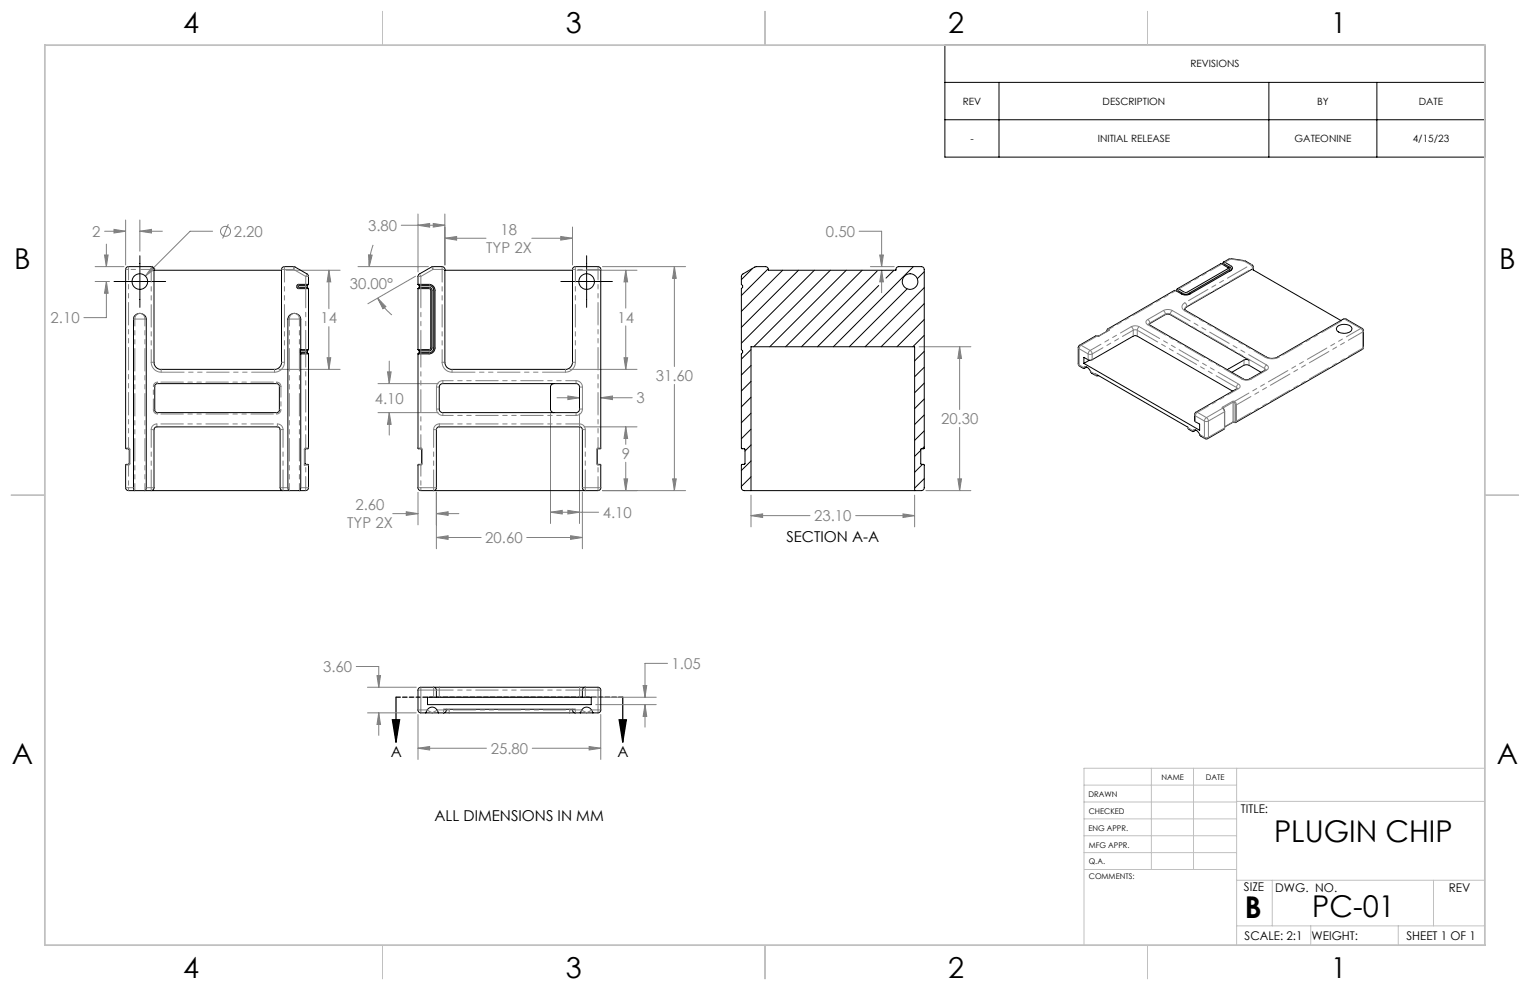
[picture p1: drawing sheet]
<svg xmlns="http://www.w3.org/2000/svg" width="432mm" height="279mm" viewBox="0 0 432 279" stroke-linecap="round" stroke-linejoin="round" font-family="sans-serif">
<g fill="none" stroke="#808080" stroke-width=".28">
<path d="M26.8 75.2h8.2M26.8 79.4h4.1M29.5 72h1l-.5 3.2zM29.5 65.3h6M30 79.4l.5 3.4h-1zM30 79.4v10.2h-6.3M30 68.9v6.3M32.2 64.7l3.3 .6-3.3 .5zM35.5 62.1v12.7M39.5 65.3l3.3-.6v1.1zM39.5 65.3h6.3M39.5 62.1v8.8"/>
<path d="M43 75.2l.7 .7-2.7 2zM60 65.3h-6.3l-12.7 12.6M64.5 63.3l-1.7 4M80.7 76.3h15.3M92.8 76.3l.5 3.3h-1zM92.8 76.3v10.8M101 75.2h19.9M104 71.9l1 .1-.8 3.2zM105.3 69.1l-.7 2.4-.4 3.7M113.2 63.6h12.4M117.3 78l-13.5 7.7M118 63.6l3.2-.5v1z"/>
<path d="M118 60.4v16.4M122.3 63.1l3.3 .5-3.3 .5zM125.6 67.2l3.3-.5v1.1zM125.6 60.4v14.4M125.6 67.2h11.6M150.1 67.2h11.5M158.3 66.7l3.3 .5-3.3 .6zM161.6 64.1v10.7M162.8 76.3h17M170 75.2h23.5M176.6 76.3l.5 3.3h-1zM176.6 76.3v10.7"/>
<path d="M190.3 75.2l.6 3.4h-1.1zM190.3 75.2v28.2M242.5 65.3h6.3v9.9M245.6 75.2h6.8M248.3 72h1l-.5 3.2zM248.8 76.3l.5 3.3h-1zM248.8 76.3v6.3M92.8 92.2v12M106.6 84.1l2.3 2.4-.8 .6zM106.6 84.1l1.8 2.6 2.2 2.2M176.6 92v12.2M259.4 97.9h14.6"/>
<path d="M270.8 97.9l.6 3.3h-1.1zM270.8 97.9v17.7M78.7 104.2h17.3M92.3 101h1l-.5 3.2zM106.7 108.3h17M106.7 116.5h17M109.4 105h1l-.5 3.3zM109.9 116.5l.5 3.3h-1zM109.9 101.9v6.4M109.9 116.5v6.3M155.4 116.7v31M157.2 112.3h6.3"/>
<path d="M160.3 111.8l3.2 .5-3.2 .5zM160.8 104.2h19M163.5 116.7v31M169.5 112.3l3.4-.5v1zM169.5 112.3h8.9M176.1 101h1l-.5 3.2zM190.3 108.5v30M118 138.9v9.2M123.2 138.9v16M164.4 138.9v16M164.8 120.5h15M170 138.5h23.5"/>
<path d="M176.1 135.1h1l-.5 3.4zM176.6 120.5l.5 3.3h-1zM176.6 120.5v4.9M176.6 130.5v8M189.8 135.1h1.1l-.6 3.4zM211.9 139.7v9M258.1 139.7v9M261.3 138.5h12.7M270.3 135.1h1.1l-.6 3.4zM270.8 120.6v17.9M110.8 145h7.2M114.7 144.4l3.3 .6-3.3 .5z"/>
<path d="M123.2 151.7l3.3-.5v1zM123.2 145l3.3-.6v1.1zM123.2 151.7h12.6M123.2 145h6.3M148.7 151.7h15.7M155.4 144.6l3.3-.6v1.1zM155.4 144.6h13.5M160.3 144l3.2 .6-3.2 .5zM161 151.2l3.4 .5-3.4 .5zM211.9 145.5l3.3-.5v1.1zM211.9 145.5h16.7M241.5 145.5h16.6"/>
<path d="M254.8 145l3.3 .5-3.3 .6zM100.5 188.1h6.4v5.9M103.7 194h13.8M106.4 190.7h1l-.5 3.3zM121.9 196.8h63.3M168.1 198.9h17.1M181.5 193.5h1l-.5 3.3zM182 198.9l.5 3.3h-1zM182 198.9v6.3M188.4 187.2h-6.4v9.6M103.7 201.2h13.8M106.9 201.2l.5 3.3h-1z"/>
<path d="M106.9 201.2v6.3M118 211.2l3.2-.5v1zM118 201.6v12.7M118 211.2h19.3M150.2 211.2h19.3M166.3 210.7l3.2 .5-3.2 .5zM169.5 201.6v12.7"/>
<circle cx="63.6" cy="65.3" r="1.41"/>
</g>
<path d="M111.8 196.8v12.7M175.8 196.8v12.7M110.7 203.1h2.1l-1 6.4zM174.7 203.1h2.1l-1 6.4z" fill="none" stroke="#000" stroke-width=".35"/>
<path d="M266.7 12.7h152.4v31.6h-152.4zM266.7 23.2h152.4M266.7 33.8h152.4M281.9 23.2v21.1M358.1 23.2v21.1M388.6 23.2v21.1M32.2 79.4h14.5M39.5 72.2v14.5M158.3 79.4h14.5M165.6 72.2v14.5" fill="none" stroke="#000" stroke-width=".28"/>
<path d="M175.8 196.8h-64" fill="none" stroke="#000" stroke-width=".35" stroke-dasharray="1.3 .6" stroke-dashoffset=".1"/>
<g fill="none" stroke="#c0c0c0" stroke-width=".28">
<path d="M108 3.2v9.5M215.9 3.2v9.5M323.8 3.2v9.5M3.1 139.7h9.6M419.1 139.7h9.5M324.9 216.8v28.6M336.8 216.8v28.6M349 216.8v49.9M419.1 216.8h-113.2v49.9M305.9 231.1h43.1M305.9 226.3h43.1M305.9 221.6h43.1"/>
<path d="M305.9 235.9h43.1M349 226.2h70.1M305.9 240.6h43.1M306 245.4h43M349 248.4h70.1M359.1 248.4v12.9M404.6 248.4v12.9M108 266.7v9.6M215.9 266.7v9.6M323.8 266.7v9.6M349 261.3h70.1M369.9 261.3v5.4"/>
<path d="M394.6 261.3v5.4"/>
</g>
<path d="M12.7 12.7h406.4v254h-406.4z" fill="none" stroke="#c0c0c0" stroke-width=".5"/>
<path d="M174.7 203.1h2.1l-1 6.4zM110.7 203.1h2.1l-1 6.4z" fill="#000"/>
<path d="M182 198.9l.5 3.3h-1zM181.5 193.5h1l-.5 3.3zM106.4 190.7h1l-.5 3.3zM106.9 201.2l.5 3.3h-1zM166.3 210.7l3.2 .5-3.2 .5zM118 211.2l3.2-.5v1zM160.3 111.8l3.2 .5-3.2 .5zM169.5 112.3l3.4-.5v1zM176.6 120.5l.5 3.3h-1zM176.1 135.1h1l-.5 3.4zM122.3 63.1l3.3 .5-3.3 .5zM118 63.6l3.2-.5v1zM158.3 66.7l3.3 .5-3.3 .6zM125.6 67.2l3.3-.5v1.1zM176.6 76.3l.5 3.3h-1zM176.1 101h1l-.5 3.2zM190.3 75.2l.6 3.4h-1.1zM189.8 135.1h1.1l-.6 3.4zM160.3 144l3.2 .6-3.2 .5zM155.4 144.6l3.3-.6v1.1zM161 151.2l3.4 .5-3.4 .5zM123.2 151.7l3.3-.5v1zM104 71.9l1 .1-.8 3.2zM106.6 84.1l2.3 2.4-.8 .6zM109.4 105h1l-.5 3.3zM109.9 116.5l.5 3.3h-1zM123.2 145l3.3-.6v1.1zM114.7 144.4l3.3 .6-3.3 .5zM254.8 145l3.3 .5-3.3 .6zM211.9 145.5l3.3-.5v1.1zM270.8 97.9l.6 3.3h-1.1zM270.3 135.1h1.1l-.6 3.4zM248.8 76.3l.5 3.3h-1zM248.3 72h1l-.5 3.2zM39.5 65.3l3.3-.6v1.1zM32.2 64.7l3.3 .6-3.3 .5zM29.5 72h1l-.5 3.2zM30 79.4l.5 3.4h-1zM92.8 76.3l.5 3.3h-1zM92.3 101h1l-.5 3.2zM43 75.2l-2 2.7 2.7-2z" fill="#808080"/>
<g fill="none" stroke="#000" stroke-width=".28">
<path d="M43.5 76.3h35.9M125.6 76.3h36M209.5 77.5l3.5-2.1 3-.2a.87 .87 0 0 1 .9 1.1h35.9a.85 .85 0 0 1 .8-1.1h6.4a.85 .85 0 0 1 .8 .9v50.4l-.9 .3v4.2l.9 .2v6.5a.85 .85 0 0 1-.8 .8h-50a.85 .85 0 0 1-.8-.8v-6.5l.2-.1h.7l.2-.3v-3.9l-.2-.3-.9-.1v-26.6l.4-.4v-.5l-.4-.3v-17.2l.4-.4v-.5l-.4-.3v-2.4zM212.4 75.7l-3.2 3.2M216.8 75.8l-7.6 7.6M220.9 76.3l-11.7 11.6M225.4 76.3l-16.2 16.1M229.8 76.3l-20.6 20.6M234.4 76.3l-21.7 21.6M238.8 76.3l-21.6 21.6M243.3 76.3l-21.6 21.6M247.5 76.5l-21.3 21.4"/>
<path d="M252.3 76.3l-2.3 2.2M257.8 75.2l-22.6 22.7M260.8 76.7l-1.9 1.9M344.9 74.6l.4-.2 1.8 1a.55 .55 0 0 1 .4 .6 .55 .55 0 0 1-.4 .5M345.1 74.5a.39 .39 0 0 1 .1-.4 .39 .39 0 0 1 .5-.1l1.6 1a.7 .7 0 0 1 .5 .7 .7 .7 0 0 1-.5 .6l-11.5 6.7a2.62 2.62 0 0 1-2.3 0l-2.1-1-18.8 10.9-.2 .6M345.3 74l1.8-1 4.1 .6 2.4 1.3 .1 1.3M346.5 75.5l.2 .1a.33 .33 0 0 1 .3 .4 .33 .33 0 0 1-.3 .3l-11.5 6.6-.8 .1-2.1-1.1-.3 .2M346.5 75.5l.1 .3-11.6 6.7h-.7l-1.6-1a.38 .38 0 0 0-.5 0 .38 .38 0 0 0-.1 .5M346.5 75.5l-2-1.1-12.2 7.1M84.7 99.5h2M84.7 99h2M84.7 99v.5"/>
<path d="M84.7 99.5l.2 .4M84.9 98.7v-8.6a1.83 1.83 0 0 0-1.8-1.7 1.83 1.83 0 0 0-1.9 1.7v47.6l.4 .8M84.9 99.9v37.8l-.4 .8M84.9 99.9h2.2M84.9 98.7h2.2M84.9 98.7l-.2 .3M86.7 80.6h-2.4a.25 .25 0 0 0-.2 .3 .25 .25 0 0 0 .2 .2h2.4M86.7 99.5l.4 .4M86.7 81.1l.4 .4M86.7 80.6v.5M86.7 99v.5M87.1 80.3v-2.4l-.4-.6-3.7-2-2.7-.1a.85 .85 0 0 0-.9 .9v26.2a1.97 1.97 0 0 1-1.9 1.9h-32a1.97 1.97 0 0 1-2-1.9v-26.2a.85 .85 0 0 0-.8-.9h-6.4a.85 .85 0 0 0-.8 .9v50.4l.8 .1 .2 .3v3.9l-.2 .3h-.7l-.1 .1v6.5a.85 .85 0 0 0 .8 .8h50a.85 .85 0 0 0 .8-.8v-6.5l-.2-.1h-.6"/>
<path d="M87.1 80.3h-2.8a.6 .6 0 0 0-.6 .6 .6 .6 0 0 0 .6 .6h2.8M87.1 99.9v26.6l-1 .3v4.3M87.1 81.5v17.2M87.1 98.7l-.4 .3M87.1 80.3l-.4 .3M118 80.3v-2.4l.4-.6 3.6-2 2.8-.1a.78 .78 0 0 1 .8 .9v26.2a1.97 1.97 0 0 0 2 1.9h32a2.02 2.02 0 0 0 2-1.9v-26.2a.78 .78 0 0 1 .7-.9h6.5a.78 .78 0 0 1 .7 .9v50.5l-.9 .2v4.1l.9 .3v6.5a.78 .78 0 0 1-.7 .8h-50.1a.78 .78 0 0 1-.7-.8v-6.5l1-.2v-4.2l-1-.3v-26.6M118 80.3h3.1a1.69 1.69 0 0 1 1.7 1.6v16.3a1.69 1.69 0 0 1-1.7 1.7h-3.1M118 81.5h3.2l.4 .3v16.5l-.5 .4h-3.1M118 81.5v17.2M118 80.3l.3 .3M118 98.7l.3 .3M118.3 80.6h2.8a1.33 1.33 0 0 1 1.3 1.3v16.3a1.33 1.33 0 0 1-1.3 1.3h-2.8"/>
<path d="M118.3 81.1h2.8a.85 .85 0 0 1 .8 .8v16.3a.85 .85 0 0 1-.8 .8h-2.8M118.3 81.1l-.3 .4M118.3 99.5l-.3 .4M118.3 80.6v.5M118.3 99v.5M211.9 98.7l-2.7 2.7M248 80.6l-17.3 17.3M256 81.5l-16.3 16.4M260.8 81.2l-16.6 16.7M260.8 85.7l-12.1 12.2M260.8 90.2l-7.6 7.7M260.8 94.7l-3.2 3.2"/>
<path d="M260.8 99.2l-2.7 2.6M309.2 94.8l-4.6 2.7-.3 .4v4.9l.3 .5 1.2 .7M312.9 93.2l-2.8 1.7-.9-.1M324.2 91.5l26.8 15.5 1.4 .1 4.8-2.8M324.2 91.6l4.8-2.9h1.1l22.4 12.9-.5-.1-1 .1-4.6 2.8M334.4 87.2l.3 .5 22.9 13.2a3.5 3.5 0 0 0 3-.1l18.8-10.8 .5 .1 4.5 2.6 .4 .6v4.8l-.2 .4-35.8 20.7h-.9l-2.3 1.3M334.4 87.3l.5-.7 18.4-10.6 25.1 14.5M377.4 92.2a2.96 2.96 0 0 1 4.1 .3 1.8 1.8 0 0 1-2.5 1.6 1.42 1.42 0 0 1-1.7-1.7zM43.9 108.5l.4-.2h33.8a.73 .73 0 0 1 .7 .7v6.7a.73 .73 0 0 1-.7 .8h-33.6a.73 .73 0 0 1-.8-.8v-6.8zM124.2 108.5l.6-.2h37.8a.96 .96 0 0 1 .9 1v6.2a.96 .96 0 0 1-.9 1h-37.6a.96 .96 0 0 1-1-1v-6.4zM156.4 108.3a.96 .96 0 0 0-1 1v6.2a.96 .96 0 0 0 1 1M211.9 103.2l-2.7 2.6"/>
<path d="M211.9 107.6l-2.7 2.7M211.9 112.1l-2.7 2.7M211.9 116.6l-2.7 2.7M260.8 103.6l-2.7 2.7M260.8 108.1l-2.7 2.7M260.8 112.6l-2.7 2.7M260.8 117.1l-2.7 2.7M305.9 102.6l32.7 18.8v-1.7l-1.5-.9v-1.9l.2-.3 11.9-7M305.9 102.6v-1.7l1.3 .7h.9l11.8-6.8 .6-.1 27.4 15.7M306.6 103.6l-.8 .4a.72 .72 0 0 1 .6-.6 .72 .72 0 0 1 .7 .5l1.1 1.5 1.1 .6h.7M307.4 101.7l-1.5 .9M309.1 105.4l26.3 15.2"/>
<path d="M345.1 115.2v.1M345.1 115.3l.5 .8-.1 5-4.9 2.8-1.7-.8-.3-.4a1.36 1.36 0 0 0-1.9-1.1l-.1 .2 .9-.4M345.1 115.3h.1M347.6 105.1l4-2.2 .9 .2 3.4 2M38 138.5l-.3-.6v-47.8a1.81 1.81 0 0 1 1.8-1.7 1.81 1.81 0 0 1 1.8 1.7v47.6l-.4 .8M42.7 138.5a.85 .85 0 0 0 .8-.8v-16.5a.78 .78 0 0 1 .8-.7h33.9a.78 .78 0 0 1 .9 .7v16.5a.85 .85 0 0 0 .8 .8M86.1 131.1l-.2 .2M86.1 130.8l.2 .3M86.1 131.1h.2M122.4 138.5a.78 .78 0 0 0 .8-.8v-16.5a.78 .78 0 0 1 .8-.7h39.5a.78 .78 0 0 1 .9 .7v16.5a.85 .85 0 0 0 .8 .8M211.9 121.1l-2.7 2.7M211.9 125.6l-1.6 1.7"/>
<path d="M211.9 130.1l-2.7 2.7M211.9 134.6l-2.7 2.7M211.9 138.5v-40.6h46.2v40.6M259.9 127.1l-1.8 1.7M260.3 131.1l-2.2 2.2M260.8 121.6l-2.7 2.7M260.8 126.1l-.5 .5M260.8 135.1l-2.7 2.7M335.1 120.5l.4 .7 1.1 .6M122.4 194h-3.7a.78 .78 0 0 0-.7 .8v5.6a.78 .78 0 0 0 .7 .8h1.5M122.4 194a.78 .78 0 0 1 .8 .8v2M122.4 194h42.8"/>
<path d="M123.2 196.8h-2.5v2.1h46.2v-2.1h-2.5M123.2 196.8h41.2M165.2 194a.85 .85 0 0 0-.8 .8v2M165.2 194h3.6a.78 .78 0 0 1 .7 .8v5.6a.78 .78 0 0 1-.7 .8h-1.4M120.2 201.2a1.81 1.81 0 0 1 1.8-1.6 1.81 1.81 0 0 1 1.8 1.6M120.2 201.2h3.6M123.8 201.2h1.4M125.2 201.2h37.1M125.2 200.2h37.1M126 200.2a.89 .89 0 0 1-.8 1M161.6 200.2a.89 .89 0 0 0 .7 1M162.3 201.2h1.5"/>
<path d="M163.8 201.2a1.81 1.81 0 0 1 1.8-1.6 1.81 1.81 0 0 1 1.8 1.6M163.8 201.2h3.6"/>
<circle cx="39.5" cy="79.5" r="2.21"/>
<circle cx="165.6" cy="79.5" r="2.21"/>
<circle cx="256.9" cy="79.5" r="2.21"/>
</g>
<g fill="none" stroke="#808080" stroke-width=".28" stroke-dasharray="6.3 1.3 1.3 1.3 1.3 1.3">
<path d="M35.5 76h.8M36.3 75.2v.8M42.7 75.2v.8M43.5 76h-.8M79.5 76h.8M80.3 75.2v.8M82.9 76h-2.6M82.9 75.2v.8M83.3 75.3l-.4 .7M86.3 78l-3.4-2M86.7 77.3l-.4 .7M87.1 78h-.8"/>
<path d="M118 78h.8M118.4 77.3l.4 .7M118.8 78v2.2M121.8 75.3l.4 .7M122.2 75.2v.8M122.2 76l-3.4 2M124.8 75.2v.8M124.8 76h-2.6M125.6 76h-.8M162.4 76v-.8M162.4 76h-.8M168.8 76v-.8"/>
<path d="M168.8 76h.8M345.5 74.4l-.4 .2M345.7 74l-.2 .4M346.8 76.3l-.3-.5M346.9 73.1h.4M347.3 73.1l-1.6 .9M347.4 75l-.3 .4M347.4 73l-.1 .1M351.1 73.7l-3.8-.6M351.2 73.6l-.1 .1M351.5 73.7h-.4M352.9 74.7l-1.8-1"/>
<path d="M353.3 74.7h-.4M353.5 75.7l-.6-1M353.5 76.1v-.4M353.5 75.7l.2-.3M38.1 90h-.4M38.1 90a1.52 1.52 0 0 1 1.4-1.6M40.9 90a1.52 1.52 0 0 0-1.4-1.6M40.9 90h-2.8M41.3 90h-.4M81.7 90h-.4M81.7 90a1.52 1.52 0 0 1 1.4-1.6M83.7 80.8h.4"/>
<path d="M84.3 81.4v-.3M84.3 80.2v.4M84.5 90a1.52 1.52 0 0 0-1.4-1.6M84.5 90h-2.8M84.9 90h-.4M86.3 80.2v-2.2M86.3 99.8v-.3M86.3 98.6v.4M86.3 81.4v-.3M86.3 80.2v.4M86.3 99.5v-.5M86.3 81.1v-.5"/>
<path d="M118.8 80.2v.4M118.8 81.1v.3M118.8 99v-.4M118.8 99.8v-.3M118.8 80.6v.5M118.8 99v.5M121.1 80.2v.4M121.1 81.1v.3M121.1 99.8v-.3M121.1 99v-.4M121.9 81.9h-.3M121.9 98.2h-.3"/>
<path d="M122.8 81.9h-.4M122.8 98.2h-.4M304.3 98.1l.3 .3M304.6 98.4v4.6M305.1 97.4l2.6 1.5M305.1 97.4l-.5 1M305.1 97.4h-.4M307.1 99.9l-2.5-1.5M307.1 99.9h1.1M307.7 98.9l.5 1M307.7 98.9l-.6 1M308.2 99.9v1.6"/>
<path d="M309.6 94.8l-4.5 2.6M309.6 94.8h.6M309.6 94.8h-.4M309.6 94.8h.1M310.2 94.8h-.1M312.4 93.3l.1 .1M312.5 93.4v.1M312.6 92.8l.4 .1M312.9 93.1l.1 .1M312.9 93.2v-.1M312.9 93.1h-.3l-.1 .3M313 93.2l-2.8 1.6"/>
<path d="M313 93.2v-.3M313 93.2h-.1M313 92.9l-.1 .2M319.3 92.2l.5 1M319.8 94.8v-1.6M319.8 93.2h1.2M321 93.2v1.6M321.5 92.2a2.5 2.5 0 0 0-2.2 0M321.5 92.2l-.5 1M323.9 90.2l4.4-2.6M323.9 91.6a.78 .78 0 0 1-.5-.7 .78 .78 0 0 1 .5-.7M324.3 91.6h-.4"/>
<path d="M324.5 91.2l-.3 .4M324.5 91.2l-.6-1M324.5 91.3v-.1M328.3 87.6a2.81 2.81 0 0 1 2.6 0M328.9 88.6l-4.4 2.6M328.9 88.6l-.6-1M328.9 88.8v-.2M330.3 88.8v-.2M330.3 88.6l-.7-.1-.7 .1M330.9 87.6l-.6 1M332.5 82l-.4 .2M332.5 82l.2-.5"/>
<path d="M334.1 82.9l.3-.4M334.4 87.7a1.21 1.21 0 0 1-.8-1.1 1.21 1.21 0 0 1 .8-1.2M334.8 87.7h-.4M335 86.4l-.6 .8M335 86.4l-.6-1M335 86.6v-.2M335.2 82.9l-.2-.4M379.5 90.1h-.4M379.5 90.1h.4M384 92.7l-4.5-2.6M384 92.7l.6 1M384 92.7h.4"/>
<path d="M384.6 98.3v-4.6M384.6 98.3l-.2 .3M384.6 93.7l.2-.3M384.6 98.3l.2-.4M43.3 109a1.2 1.2 0 0 1 1.2-1.2M43.5 102.2h-.8M43.7 115.6h-.4M43.7 109h-.4M44.5 116.8a1.2 1.2 0 0 1-1.2-1.2M44.5 116.4v.4M44.5 107.8v.4M45.5 105a2.8 2.8 0 0 1-2.8-2.8"/>
<path d="M45.5 104.2v.8M77.5 104.2v.8M78.1 107.8a1.2 1.2 0 0 1 1.2 1.2M78.1 116.4v.4M78.1 107.8v.4M78.3 119.6a1.6 1.6 0 0 1 1.6 1.6M79.3 115.6a1.2 1.2 0 0 1-1.2 1.2M79.3 115.6h-.4M79.3 109h-.4M79.5 102.2h.8M80.3 102.2a2.8 2.8 0 0 1-2.8 2.8M123.2 109.2a1.8 1.8 0 0 1 1.8-1.8"/>
<path d="M123.2 115.4v-6.2M124 119.6a1.6 1.6 0 0 0-1.6 1.6M124 109.2h-.8M124 115.4h-.8M124 119.6v.8M125 117.2a1.8 1.8 0 0 1-1.8-1.8M125 107.4v.8M125 116.4v.8M125.6 102.2h-.8M127.6 105a2.8 2.8 0 0 1-2.8-2.8M127.6 104.2v.8M159.6 104.2v.8"/>
<path d="M161.6 102.2h.8M162.4 102.2a2.8 2.8 0 0 1-2.8 2.8M162.6 107.4a1.8 1.8 0 0 1 1.8 1.8M162.6 107.4v.8M162.6 116.4v.8M163.6 119.6v.8M164.4 115.4a1.8 1.8 0 0 1-1.8 1.8M164.4 109.2v6.2M164.4 109.2h-.8M164.4 115.4h-.8M304.3 102.7l.3 .3M304.6 103l1.2 .7"/>
<path d="M304.6 103l.1 .4M306.3 103.5l-.5 .3M307.1 101.5v-1.6M307.8 104.9l1.3 .7M309.1 105.6v-.2M309.1 105.6l.1 .4M309.6 105.7l-.5-.1M337.1 117l.3 .4M337.4 117.4l.5-1M337.4 117.4v1.6M337.5 116.3l.4 .1M337.9 116.4l2.6 1.5"/>
<path d="M339.9 118.8l.6-.9M339.9 118.8h1.1M339.9 118.8l-2.5-1.4M340.5 117.9l4.5-2.7M341 118.8l-.5-.9M341 118.8v4.6M345 114.9l2.8-1.6M345 114.9v.3M345.1 115.2h.1M345.1 115.2h-.1M345.1 115.2l-.1-.3M345.1 115.2v.1"/>
<path d="M345.6 116.2l-.6-1M345.6 116.2l-4.6 2.6M345.6 116.1v.1M346.7 104.5v-.4M348 113.5l-2.9 1.7M348 113.5l-.2-.2M348 119.1v-5.6M348 113.5h.3M348 119.1l-.1 .1M348.3 113.5l.1-.2M348.3 119.1h.3l.1-.3M348.3 113.5v5.6"/>
<path d="M348.3 119.1h-.3M348.3 119.1v.1M348.4 113.3h-.6M348.4 113.3l.6 1M348.7 114.3h.3M348.7 114.3l-.4-.8M348.7 118.8v-4.5M348.7 118.8h.3M349 114.3v4.5M349 118.8l-.2 .4M349 109.4l.2 .2M349 109.7v-.3"/>
<path d="M349.5 109.7a.69 .69 0 0 0 .5-.7 .69 .69 0 0 0-.5-.6M349.5 109.7l-.4-.1M349.5 108.4l-.5 1M350.9 107h-.4M351.1 103.1v-1.5M352.5 103.1v-1.5M353.1 107a2.81 2.81 0 0 1-2.6 0M353.1 107h-.4M356.9 104.5v-.5M357.2 104.4l-.3-.4M357.4 100.7l-.4 .1M357.4 103a.78 .78 0 0 1 .6 .7 .78 .78 0 0 1-.6 .8"/>
<path d="M357.4 104.5l-4.3 2.5M357.4 104.5l-.4-.1M357.4 103l-.5 1M360.6 100.8h.4M361 100.8a4.4 4.4 0 0 1-4 0M35.5 137.6h.8M35.5 126.4h.8M36.3 137.6h1.4M36.3 138.4v-.8M36.3 131.2l.4-.4M36.3 131.2h-.8M36.3 131v.2"/>
<path d="M36.3 126.6v-.2M36.5 130.8h.2M36.5 126.8h.2M36.7 126.8v4M36.7 126.8l-.4-.4M41.3 137.6h1.4M42.7 121.2a1.6 1.6 0 0 1 1.6-1.6M42.7 137.6v.8M42.7 137.6h.8M43.5 121.2h-.8M44.3 120.4v-.8M78.3 120.4v-.8"/>
<path d="M79.1 137.6h.8M79.1 121.2h.8M79.9 137.6h1.4M79.9 138.4v-.8M84.9 137.6h1.4M85.9 131.2v-4.4M86.1 126.8h-.2M86.3 138.4v-.8M86.3 126.4l-.4 .4M86.3 131.2h-.4M86.3 131.2v-.2M86.3 126.6v-.2"/>
<path d="M86.3 126.4h.8M87.1 137.6h-.8M87.1 131.2h-.8M118 126.4h.8M118.8 137.6h3.6M118.8 131.2l.4-.4M118.8 126.4v.2M118.8 131.2v-.2M118.8 131.2h-.8M118.8 137.6h-.8M118.8 137.6v.8M119.2 126.8v4"/>
<path d="M119.2 126.8l-.4-.4M119.2 126.8h-.2M119.2 130.8h-.2M122.4 121.2h.8M122.4 137.6h.8M122.4 137.6v.8M164.4 137.6h.8M165.2 137.6h3.6M165.2 121.2a1.6 1.6 0 0 0-1.6-1.6M165.2 121.2h-.8M165.2 138.4v-.8M168.4 130.8v-4"/>
<path d="M168.4 130.8l.4 .4M168.6 126.8h-.2M168.6 130.8h-.2M168.8 126.4l-.4 .4M168.8 126.4h.8M168.8 126.6v-.2M168.8 131v.2M168.8 138.4v-.8M169.6 131.2h-.8M169.6 137.6h-.8M335.4 120.8l1.3 .7M335.4 120.6v.2"/>
<path d="M335.4 120.8l-.2-.3M335.6 121.2l-.2-.4M337.1 121.3l-.5 .3M338.6 122.7l1.3 .7M339.9 123.4h1.1M339.9 123.4v-4.6M339.9 123.4l.2 .4M341 123.4l4.6-2.6M341 123.4l-.1 .4M345.4 121.2l.2-.4M345.6 120.8v-4.6M345.6 120.7v.1"/>
<path d="M345.6 120.4l2.4-1.3M118 194.8h.8M118.8 194.8v5.6M118.8 194v.8M122.4 194v.8M122.4 194.8h-3.6M122.4 196.8v-2M122.4 194.8h.8M123.2 194.8h.8M124 194.8v2M124 194v.8M163.6 194.8h.8"/>
<path d="M163.6 194v.8M163.6 196.8v-2M164.4 194.8h.8M165.2 194.8v-.8M165.2 194.8v2M168.8 194.8h-3.6M168.8 194.8v-.8M168.8 194.8h.8M118 200.4h.8M118.8 200.4v.8M118.8 200.4h1.8M120.6 200.4l1.4 .8"/>
<path d="M123.4 200.4h1.8M123.4 200.4l-1.4 .8M125.2 200.4v.8M125.2 200.4v-.2M126 200.4h-.8M126 200.4h.8M126.8 200.4v.8M126.8 200.2v.2M160.8 200.4h.8M160.8 200.4v.8M160.8 200.2v.2M162.4 200.2v.2"/>
<path d="M162.4 200.4h-.8M162.4 201.2v-.8M162.4 200.4h1.8M164.2 200.4l1.4 .8M167 200.4h1.8M167 200.4l-1.4 .8M168.8 200.4v.8M168.8 200.4h.8M168.8 200.4v-5.6"/>
</g>
<path d="M124 119.6h39.6M163.6 194.8h-39.6" fill="none" stroke="#808080" stroke-width=".28" stroke-dasharray="6.3 1.3 1.3 1.3 1.3 1.3" stroke-dashoffset="2.4"/>
<path d="M44.3 119.6h34M126.8 200.4h34" fill="none" stroke="#808080" stroke-width=".28" stroke-dasharray="6.3 1.3 1.3 1.3 1.3 1.3" stroke-dashoffset="-1.1"/>
<path d="M42.7 76h-6.4M168.8 76h-6.4M36.3 131.2v6.4M86.3 137.6v-6.4M118.8 131.2v6.4M168.8 137.6v-6.4" fill="none" stroke="#808080" stroke-width=".28" stroke-dasharray="6.3 1.3 1.3 1.3 1.3 1.3" stroke-dashoffset="3.2"/>
<path d="M80.3 76v26.2M162.4 76v26.2M307.7 98.9l11.6-6.7M319.8 93.2l-11.6 6.7M42.7 102.2v-26.2M124.8 102.2v-26.2M349.5 109.7l-11.6 6.7M357 100.8l-22.6-13.1" fill="none" stroke="#808080" stroke-width=".28" stroke-dasharray="6.3 1.3 1.3 1.3 1.3 1.3" stroke-dashoffset="2.8"/>
<path d="M77.5 105h-32M159.6 105h-32" fill="none" stroke="#808080" stroke-width=".28" stroke-dasharray="6.3 1.3 1.3 1.3 1.3 1.3" stroke-dashoffset="-.1"/>
<path d="M36.3 76v50.4M125 107.4h37.6M162.6 117.2h-37.6M168.8 126.4v-50.4" fill="none" stroke="#808080" stroke-width=".28" stroke-dasharray="6.3 1.3 1.3 1.3 1.3 1.3" stroke-dashoffset="3.4"/>
<path d="M42.7 137.6v-16.4M79.9 121.2v16.4M122.4 137.6v-16.4M165.2 121.2v16.4" fill="none" stroke="#808080" stroke-width=".28" stroke-dasharray="6.3 1.3 1.3 1.3 1.3 1.3" stroke-dashoffset="1.3"/>
<path d="M118.8 99.8v26.6M86.3 126.4v-26.6" fill="none" stroke="#808080" stroke-width=".28" stroke-dasharray="6.3 1.3 1.3 1.3 1.3 1.3" stroke-dashoffset="2.6"/>
<path d="M86.3 98.6v-17.2M118.8 81.4v17.2" fill="none" stroke="#808080" stroke-width=".28" stroke-dasharray="6.3 1.3 1.3 1.3 1.3 1.3" stroke-dashoffset=".9"/>
<path d="M353.5 75.7l-18.5 10.7M334.4 85.4l18.5-10.7M379.5 90.1l-18.5 10.7" fill="none" stroke="#808080" stroke-width=".28" stroke-dasharray="6.3 1.3 1.3 1.3 1.3 1.3" stroke-dashoffset="-1.2"/>
<path d="M384.6 93.7l-35.6 20.6M348.4 113.3l35.6-20.6M349 118.8l35.6-20.5" fill="none" stroke="#808080" stroke-width=".28" stroke-dasharray="6.3 1.3 1.3 1.3 1.3 1.3" stroke-dashoffset="1.6"/>
<path d="M321.5 92.2l28 16.2M349 109.4l-28-16.2" fill="none" stroke="#808080" stroke-width=".28" stroke-dasharray="6.3 1.3 1.3 1.3 1.3 1.3" stroke-dashoffset="-.3"/>
<path d="M331.9 82l-18.9 10.9" fill="none" stroke="#808080" stroke-width=".28" stroke-dasharray="6.3 1.3 1.3 1.3 1.3 1.3" stroke-dashoffset="5"/>
<path d="M330.9 87.6l26.5 15.4M350.5 107l-26.6-15.4M356.9 104l-26.6-15.4" fill="none" stroke="#808080" stroke-width=".28" stroke-dasharray="6.3 1.3 1.3 1.3 1.3 1.3" stroke-dashoffset=".5"/>
<path d="M344.9 74.5l-12.2 7" fill="none" stroke="#808080" stroke-width=".28" stroke-dasharray="6.3 1.3 1.3 1.3 1.3 1.3" stroke-dashoffset="2.5"/>
<path d="M44.5 107.8h33.6M78.1 116.8h-33.6" fill="none" stroke="#808080" stroke-width=".28" stroke-dasharray="6.3 1.3 1.3 1.3 1.3 1.3" stroke-dashoffset="-.9"/>
<path d="M43.3 115.6v-6.6M79.3 109v6.6" fill="none" stroke="#808080" stroke-width=".28" stroke-dasharray="6.3 1.3 1.3 1.3 1.3 1.3" stroke-dashoffset="3.3"/>
<path d="M38.1 90v48.4M40.9 90v48.4M81.7 90v48.4M84.5 90v48.4" fill="none" stroke="#808080" stroke-width=".28" stroke-dasharray="6.3 1.3 1.3 1.3 1.3 1.3" stroke-dashoffset="4.4"/>
<g font-size="8.5">
<text x="359.6" y="237.7">PLUGIN CHIP</text>
<text x="351.3" y="259">B</text>
<text x="370.4" y="258.9">PC-01</text>
</g>
<g font-size="8.1">
<text x="51.7" y="9.3">4</text>
<text x="159.7" y="9.3">3</text>
<text x="267.6" y="9.3">2</text>
<text x="375.6" y="9.3">1</text>
<text x="4" y="76">B</text>
<text x="423.1" y="76">B</text>
<text x="3.3" y="215.7">A</text>
<text x="422.4" y="215.7">A</text>
<text x="51.7" y="276">4</text>
<text x="159.7" y="276">3</text>
<text x="267.6" y="276">2</text>
<text x="375.6" y="276">1</text>
</g>
<g font-size="4.2" fill="#808080">
<text x="103.9" y="65.2">3.80</text>
<text x="26" y="66.8">2</text>
<text x="66" y="66.8">2.20</text>
<text x="137.2" y="71.4">TYP 2X</text>
<text x="141.3" y="66.3">18</text>
<text x="233.1" y="66.8">0.50</text>
<text x="98.7" y="81.5">30.00°</text>
<text x="14.3" y="91.2">2.10</text>
<text x="90.5" y="91.2">14</text>
<text x="174.3" y="91">14</text>
<text x="185.1" y="107.5">31.60</text>
<text x="105.8" y="113.9">4.10</text>
<text x="179.6" y="113.9">3</text>
<text x="265.6" y="119.7">20.30</text>
<text x="175.4" y="129.5">9</text>
<text x="98" y="149.1">TYP 2X</text>
<text x="100.3" y="144">2.60</text>
<text x="170.1" y="146.1">4.10</text>
<text x="229.8" y="147.1">23.10</text>
<text x="137" y="153.3">20.60</text>
<text x="91.2" y="189.7">3.60</text>
<text x="189.6" y="188.8">1.05</text>
<text x="138.5" y="212.8">25.80</text>
</g>
<g font-size="4.2">
<text x="221.9" y="153">SECTION A-A</text>
<text x="110.3" y="213.7">A</text>
<text x="174.3" y="213.7">A</text>
<text x="122.6" y="231.7">ALL DIMENSIONS IN MM</text>
</g>
<g font-size="3.4">
<text x="350.2" y="229.5">TITLE:</text>
<text x="351.1" y="251.6">SIZE</text>
<text x="359.9" y="251.6">DWG. NO.</text>
<text x="408.9" y="251.7">REV</text>
<text x="351.2" y="265.2">SCALE: 2:1</text>
<text x="370.1" y="265.3">WEIGHT:</text>
<text x="396.9" y="265.2">SHEET 1 OF 1</text>
</g>
<g font-size="2.8">
<text x="336" y="19">REVISIONS</text>
<text x="271.7" y="29.6">REV</text>
<text x="311.2" y="29.6">DESCRIPTION</text>
<text x="371.7" y="29.6">BY</text>
<text x="400.4" y="29.6">DATE</text>
<text x="273.9" y="40.1">-</text>
<text x="309.8" y="40.1">INITIAL RELEASE</text>
<text x="365.4" y="40.1">GATEONINE</text>
<text x="398.7" y="40.1">4/15/23</text>
</g>
<g font-size="2.2">
<text x="327.8" y="220.1">NAME</text>
<text x="340.3" y="220.2">DATE</text>
<text x="307.2" y="224.9">DRAWN</text>
<text x="307.3" y="229.8">CHECKED</text>
<text x="307.2" y="234.5">ENG APPR.</text>
<text x="307.3" y="239.2">MFG APPR.</text>
<text x="307.3" y="243.9">Q.A.</text>
<text x="307.3" y="248.1">COMMENTS:</text>
</g>
</svg>
